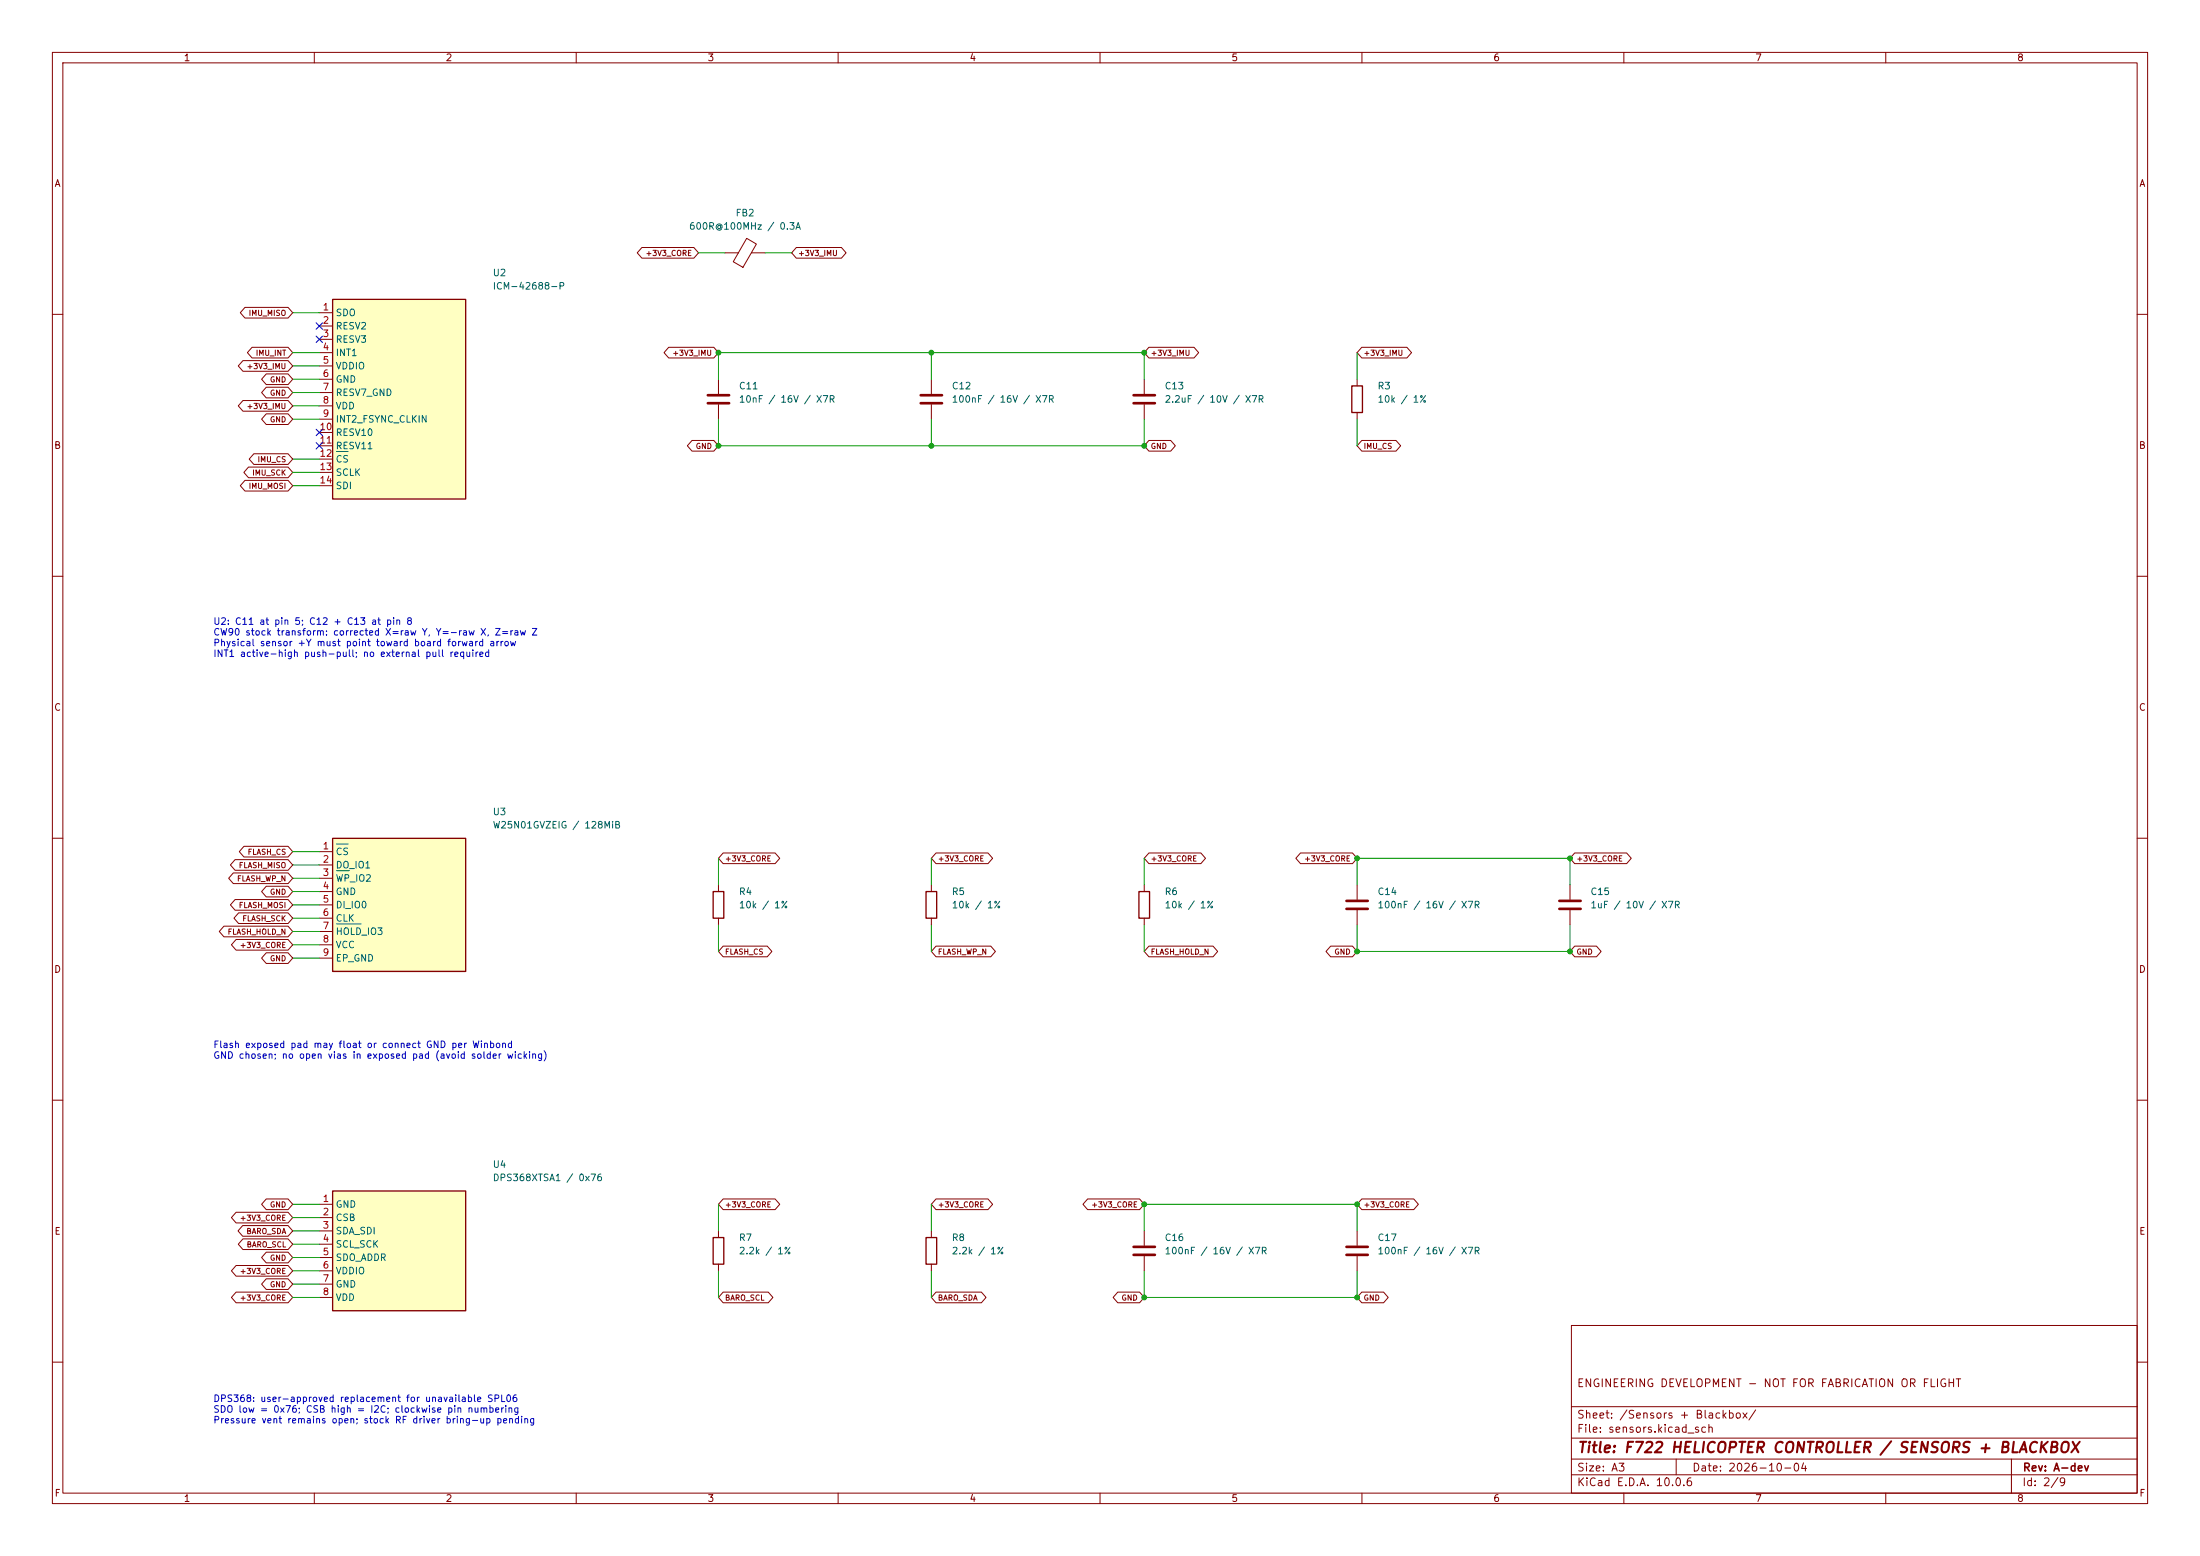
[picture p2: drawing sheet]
<svg xmlns="http://www.w3.org/2000/svg" width="420mm" height="297mm" viewBox="0 0 420 297" stroke-linecap="round" stroke-linejoin="round" font-family="sans-serif">
<g fill="none" stroke="#840000" stroke-width=".19">
<path d="M10 10h400v277h-400zM12 12h396v273h-396zM60 10v2M110 10v2M160 10v2M210 10v2M260 10v2M310 10v2M360 10v2M10 60h2M137.2 72.4v2.8M137.2 77.2v2.8"/>
<path d="M218.4 72.4v2.8M218.4 77.2v2.8M408 60h2M10 110h2M408 110h2M10 160h2M408 160h2M10 210h2M408 210h2M177.8 234.9v1.3M177.8 241.3v1.3M300 253h108v32h-108z"/>
<path d="M10 260h2M300 278.5h108M300 274.5h108M300 268.5h108M320 278.5v3M384 278.5v6.5M408 260h2M60 285v2M110 285v2M160 285v2M210 285v2M260 285v2"/>
<path d="M300 281.5h108M310 285v2M360 285v2"/>
</g>
<path d="M176.8 236.2h2v5.1h-2z" fill="none" stroke="#840000" stroke-width=".25"/>
<path d="M135.1 75.4h4.1M135.1 77h4.1M216.4 75.4h4.1M216.4 77h4.1" fill="none" stroke="#840000" stroke-width=".51"/>
<path d="M63.5 160h25.4v25.4h-25.4z" fill="#ffffc2"/>
<path d="M258.1 73.7h2v5h-2zM63.5 160h25.4v25.4h-25.4zM136.1 170.2h2.1v5.1h-2.1zM176.8 170.2h2v5.1h-2zM217.4 170.2h2.1v5.1h-2.1z" fill="none" stroke="#840000" stroke-width=".25"/>
<g fill="none" stroke="#840000" stroke-width=".19">
<path d="M138.4 48.3h2.6M142.5 45.5l1.9 1.1-2.6 4.4-1.8-1zM143.5 48.3h2.5M177.8 72.4v2.8M177.8 77.2v2.8M259.1 72.4v1.3M259.1 78.7v1.3M61 162.6h2.5M61 165.1h2.5M61 167.6h2.5M61 170.2h2.5M61 172.7h2.5"/>
<path d="M61 175.3h2.5M61 177.8h2.5M137.2 168.9v1.3M137.2 175.3v1.2M177.8 168.9v1.3M177.8 175.3v1.2M218.4 168.9v1.3M218.4 175.3v1.2M61 180.3h2.5M61 182.9h2.5M218.4 234.9v2.8M218.4 239.8v2.8"/>
</g>
<path d="M64.2 161.1h2.3M64.2 166.2h2.5M64.2 176.4h4.7" fill="none" stroke="#006464" stroke-width=".19"/>
<path d="M175.8 75.4h4M175.8 77h4M216.4 238h4.1M216.4 239.5h4.1" fill="none" stroke="#840000" stroke-width=".51"/>
<path d="M63.5 227.3h25.4v22.9h-25.4z" fill="#ffffc2"/>
<path d="M63.5 227.3h25.4v22.9h-25.4z" fill="none" stroke="#840000" stroke-width=".25"/>
<path d="M61 229.9h2.5M61 232.4h2.5M61 234.9h2.5M61 237.5h2.5M61 240h2.5M61 242.6h2.5M61 245.1h2.5M61 247.6h2.5" fill="none" stroke="#840000" stroke-width=".19"/>
<path d="M63.5 57.2h25.4v38.1h-25.4z" fill="#ffffc2"/>
<path d="M63.5 57.2h25.4v38.1h-25.4zM136.1 236.2h2.1v5.1h-2.1z" fill="none" stroke="#840000" stroke-width=".25"/>
<g fill="none" stroke="#840000" stroke-width=".19">
<path d="M46.8 58.7h8.2l.9 1-.9 1h-8.2l-.9-1zM61 59.7h2.5M122.5 47.2h10l.8 1.1-.8 1h-10l-.8-1zM152 47.2h8.6l.9 1.1-.9 1h-8.6l-.9-1zM46.4 76.5h8.6l.9 1-.9 1h-8.6l-.9-1zM46.4 68.8h8.6l.9 1.1-.9 1h-8.6l-.9-1zM48.1 66.3h6.9l.9 1-.9 1h-6.9l-.9-1zM50.8 73.9h4.2l.9 1-.9 1h-4.2l-.9-1zM50.8 79h4.2l.9 1-.9 1h-4.2l-.9-1zM50.8 71.4h4.2l.9 1-.9 1h-4.2l-.9-1zM61 62.2h2.5M61 64.8h2.5"/>
<path d="M61 67.3h2.5M61 69.9h2.5M61 72.4h2.5M61 74.9h2.5M61 77.5h2.5M127.7 66.3h8.6l.9 1-.9 1h-8.6l-.9-1zM219.3 66.3h8.6l.9 1-.9 1h-8.6l-.9-1zM260 66.3h8.6l.9 1-.9 1h-8.6l-.9-1zM46.8 91.7h8.2l.9 1-.9 1h-8.2l-.9-1zM47.4 89.2h7.6l.9 1-.9 1h-7.6l-.8-1zM48.5 86.6h6.5l.9 1-.9 1h-6.5l-.9-1zM61 80h2.5"/>
<path d="M61 82.6h2.5M61 85.1h2.5M61 87.6h2.5M61 90.2h2.5M61 92.7h2.5M132.1 84.1h4.2l.9 1-.9 1h-4.2l-.9-1zM219.3 84.1h4.2l.9 1-.9 1h-4.2l-.9-1zM260 84.1h6.5l.9 1-.9 1h-6.5l-.9-1zM42.7 176.8h12.3l.9 1-.9 1h-12.3l-.8-1zM44.5 166.6h10.5l.9 1-.9 1.1h-10.5l-.9-1.1zM44.9 164.1h10.1l.9 1-.9 1h-10.1l-.9-1zM44.9 171.7h10.1l.9 1-.9 1h-10.1l-.9-1z"/>
<path d="M45.1 179.3h9.9l.9 1-.9 1.1h-9.9l-.9-1.1zM45.6 174.2h9.4l.9 1.1-.9 1h-9.4l-.9-1zM46.6 161.5h8.4l.9 1.1-.9 1h-8.4l-.9-1zM50.8 169.2h4.2l.9 1-.9 1h-4.2l-.9-1zM138 162.8h10l.9 1-.9 1h-10l-.8-1zM178.7 162.8h9.9l.9 1-.9 1h-9.9l-.9-1zM219.3 162.8h9.9l.9 1-.9 1h-9.9l-.9-1zM248.3 162.8h9.9l.9 1-.9 1h-9.9l-.9-1zM259.1 168.9v2.8M259.1 173.7v2.8M299.7 168.9v2.8M299.7 173.7v2.8"/>
<path d="M300.6 162.8h9.9l.9 1-.9 1h-9.9l-.9-1zM50.8 181.9h4.2l.9 1-.9 1h-4.2l-.9-1zM138 180.6h8.5l.9 1-.9 1h-8.5l-.8-1zM178.7 180.6h10.4l.9 1-.9 1h-10.4l-.9-1zM219.3 180.6h12.3l.9 1-.9 1h-12.3l-.9-1zM254 180.6h4.2l.9 1-.9 1h-4.2l-.9-1zM300.6 180.6h4.2l.9 1-.9 1h-4.2l-.9-1zM45.1 231.4h9.9l.9 1-.9 1h-9.9l-.9-1zM46.3 233.9h8.7l.9 1-.9 1.1h-8.7l-.9-1.1zM46.4 236.5h8.6l.9 1-.9 1h-8.6l-.9-1zM50.8 239h4.2l.9 1-.9 1h-4.2l-.9-1zM50.8 228.9h4.2l.9 1-.9 1h-4.2l-.9-1z"/>
<path d="M137.2 234.9v1.3M138 228.9h10l.9 1-.9 1h-10l-.8-1zM178.7 228.9h9.9l.9 1-.9 1h-9.9l-.9-1zM207.6 228.9h10l.8 1-.8 1h-10l-.9-1zM259.1 234.9v2.8M259.1 239.8v2.8M260 228.9h9.9l.9 1-.9 1h-9.9l-.9-1zM45.1 241.6h9.9l.9 1-.9 1h-9.9l-.9-1zM45.1 246.6h9.9l.9 1-.9 1.1h-9.9l-.9-1.1zM50.8 244.1h4.2l.9 1-.9 1h-4.2l-.9-1zM137.2 241.3v1.3M138 246.6h8.7l.9 1-.9 1.1h-8.7l-.8-1.1z"/>
<path d="M178.7 246.6h8.7l.8 1-.8 1.1h-8.7l-.9-1.1zM213.4 246.6h4.2l.8 1-.8 1.1h-4.2l-.9-1.1zM260 246.6h4.1l.9 1-.9 1.1h-4.1l-.9-1.1z"/>
</g>
<path d="M64.2 86.2h2.3" fill="none" stroke="#006464" stroke-width=".19"/>
<path d="M257 172h4.1M257 173.5h4.1M297.7 172h4.1M297.7 173.5h4.1M257 238h4.1M257 239.5h4.1" fill="none" stroke="#840000" stroke-width=".51"/>
<g fill="none" stroke="#009600" stroke-width=".19">
<path d="M55.9 59.7h5.1M133.3 48.3h5.1M146 48.3h5.1M55.9 72.4h5.1M55.9 77.5h5.1M55.9 74.9h5.1M55.9 67.3h5.1M55.9 69.9h5.1M137.2 72.4v-5.1h81.2v5.1M177.8 67.3v5.1M259.1 67.3v5.1M55.9 92.7h5.1"/>
<path d="M55.9 90.2h5.1M55.9 87.6h5.1M55.9 80h5.1M137.2 80v5.1h81.2v-5.1M177.8 80v5.1M259.1 80v5.1M55.9 175.3h5.1M55.9 177.8h5.1M55.9 172.7h5.1M55.9 170.2h5.1M55.9 165.1h5.1M55.9 162.6h5.1"/>
<path d="M55.9 167.6h5.1M137.2 163.8v5.1M137.2 176.5v5.1M177.8 163.8v5.1M177.8 176.5v5.1M218.4 163.8v5.1M218.4 176.5v5.1M259.1 168.9v-5.1h40.6v5.1M259.1 176.5v5.1h40.6v-5.1M55.9 180.3h5.1M55.9 182.9h5.1M55.9 229.9h5.1"/>
<path d="M55.9 237.5h5.1M55.9 234.9h5.1M55.9 232.4h5.1M137.2 229.9v5M177.8 229.9v5M218.4 234.9v-5h40.7v5M55.9 240h5.1M55.9 242.6h5.1M55.9 245.1h5.1M55.9 247.6h5.1M137.2 242.6v5M177.8 242.6v5"/>
<path d="M218.4 242.6v5h40.7v-5"/>
</g>
<path d="M60.4 61.6l1.2 1.2M60.4 64.2l1.2 1.2M61.6 61.6l-1.2 1.2M61.6 64.2l-1.2 1.2M60.4 84.5l1.2 1.2M60.4 81.9l1.2 1.3M61.6 84.5l-1.2 1.2M61.6 81.9l-1.2 1.3" fill="none" stroke="#000084" stroke-width=".19"/>
<g fill="#009600" stroke="#009600" stroke-width=".19">
<circle cx="137.2" cy="67.3" r=".46"/>
<circle cx="137.2" cy="85.1" r=".46"/>
<circle cx="177.8" cy="85.1" r=".46"/>
<circle cx="177.8" cy="67.3" r=".46"/>
<circle cx="218.4" cy="85.1" r=".46"/>
<circle cx="218.4" cy="67.3" r=".46"/>
<circle cx="218.4" cy="229.9" r=".46"/>
<circle cx="218.4" cy="247.6" r=".46"/>
<circle cx="259.1" cy="163.8" r=".46"/>
<circle cx="259.1" cy="181.6" r=".46"/>
<circle cx="299.7" cy="181.6" r=".46"/>
<circle cx="299.7" cy="163.8" r=".46"/>
<circle cx="259.1" cy="247.6" r=".46"/>
<circle cx="259.1" cy="229.9" r=".46"/>
</g>
<text font-size="2" fill="#840000" x="301" y="277.8">Title: F722 HELICOPTER CONTROLLER / SENSORS + BLACKBOX</text>
<g font-size="1.5" fill="#840000">
<text x="300.9" y="265.1">ENGINEERING DEVELOPMENT - NOT FOR FABRICATION OR FLIGHT</text>
<text x="300.9" y="273.8">File: sensors.kicad_sch</text>
<text x="300.9" y="271.1">Sheet: /Sensors + Blackbox/</text>
<text x="300.9" y="281.2">Size: A3</text>
<text x="322.9" y="281.2">Date: 2026-10-04</text>
<text x="386" y="281.2">Rev: A-dev</text>
<text x="300.9" y="284">KiCad E.D.A. 10.0.6</text>
<text x="385.9" y="284">Id: 2/9</text>
</g>
<g font-size="1.3" fill="#840000">
<text x="35" y="12">1</text>
<text x="85" y="12">2</text>
<text x="135" y="12">3</text>
<text x="185" y="12">4</text>
<text x="235" y="12">5</text>
<text x="285" y="12">6</text>
<text x="335" y="12">7</text>
<text x="385" y="12">8</text>
<text x="10.3" y="36">A</text>
<text x="408.3" y="36">A</text>
<text x="10.2" y="86">B</text>
<text x="408.2" y="86">B</text>
<text x="10.2" y="136">C</text>
<text x="408.2" y="136">C</text>
<text x="10.2" y="186">D</text>
<text x="408.2" y="186">D</text>
<text x="10.3" y="236">E</text>
<text x="408.3" y="236">E</text>
<text x="10.3" y="286">F</text>
<text x="35" y="287">1</text>
<text x="85" y="287">2</text>
<text x="135" y="287">3</text>
<text x="185" y="287">4</text>
<text x="235" y="287">5</text>
<text x="285" y="287">6</text>
<text x="335" y="287">7</text>
<text x="385" y="287">8</text>
<text x="408.3" y="286">F</text>
</g>
<g font-size="1.3" fill="#006464">
<text x="140.3" y="41.6">FB2</text>
<text x="131.4" y="44.1">600R@100MHz / 0.3A</text>
<text x="94" y="53">U2</text>
<text x="94" y="55.6">ICM-42688-P</text>
<text x="64" y="60.7">SDO</text>
<text x="64" y="63.2">RESV2</text>
<text x="64" y="65.7">RESV3</text>
<text x="64" y="68.3">INT1</text>
<text x="64" y="70.8">VDDIO</text>
<text x="64" y="73.4">GND</text>
<text x="64" y="75.9">RESV7_GND</text>
<text x="141" y="74.6">C11</text>
<text x="141" y="77.2">10nF / 16V / X7R</text>
<text x="181.6" y="74.6">C12</text>
<text x="181.6" y="77.2">100nF / 16V / X7R</text>
<text x="222.2" y="74.6">C13</text>
<text x="222.2" y="77.2">2.2uF / 10V / X7R</text>
<text x="262.9" y="74.6">R3</text>
<text x="262.9" y="77.2">10k / 1%</text>
<text x="64" y="78.4">VDD</text>
<text x="64" y="81">INT2_FSYNC_CLKIN</text>
<text x="64" y="83.5">RESV10</text>
<text x="64" y="86.1">RESV11</text>
<text x="64" y="88.6">CS</text>
<text x="64" y="91.1">SCLK</text>
<text x="64" y="93.7">SDI</text>
<text x="94" y="155.9">U3</text>
<text x="94" y="158.4">W25N01GVZEIG / 128MiB</text>
<text x="64" y="163.5">CS</text>
<text x="64" y="166.1">DO_IO1</text>
<text x="64" y="168.6">WP_IO2</text>
<text x="64" y="171.1">GND</text>
<text x="64" y="173.7">DI_IO0</text>
<text x="141" y="171.1">R4</text>
<text x="141" y="173.7">10k / 1%</text>
<text x="181.6" y="171.1">R5</text>
<text x="181.6" y="173.7">10k / 1%</text>
<text x="222.2" y="171.1">R6</text>
<text x="222.2" y="173.7">10k / 1%</text>
<text x="262.9" y="171.1">C14</text>
<text x="262.9" y="173.7">100nF / 16V / X7R</text>
<text x="303.5" y="171.1">C15</text>
<text x="303.5" y="173.7">1uF / 10V / X7R</text>
<text x="64" y="176.2">CLK</text>
<text x="64" y="178.8">HOLD_IO3</text>
<text x="64" y="181.3">VCC</text>
<text x="64" y="183.8">EP_GND</text>
<text x="94" y="223.2">U4</text>
<text x="94" y="225.8">DPS368XTSA1 / 0x76</text>
<text x="64" y="230.8">GND</text>
<text x="64" y="233.4">CSB</text>
<text x="64" y="235.9">SDA_SDI</text>
<text x="64" y="238.5">SCL_SCK</text>
<text x="141" y="237.2">R7</text>
<text x="141" y="239.7">2.2k / 1%</text>
<text x="181.6" y="237.2">R8</text>
<text x="181.6" y="239.7">2.2k / 1%</text>
<text x="222.2" y="237.2">C16</text>
<text x="222.2" y="239.7">100nF / 16V / X7R</text>
<text x="262.9" y="237.2">C17</text>
<text x="262.9" y="239.7">100nF / 16V / X7R</text>
<text x="64" y="241">SDO_ADDR</text>
<text x="64" y="243.5">VDDIO</text>
<text x="64" y="246.1">GND</text>
<text x="64" y="248.6">VDD</text>
</g>
<g font-size="1.3" fill="#a90000">
<text x="61.5" y="59.6">1</text>
<text x="61.5" y="62.1">2</text>
<text x="61.5" y="64.6">3</text>
<text x="61.5" y="67.2">4</text>
<text x="61.5" y="69.7">5</text>
<text x="61.5" y="72.3">6</text>
<text x="61.5" y="74.8">7</text>
<text x="61.5" y="77.3">8</text>
<text x="60.9" y="82.4">10</text>
<text x="61.5" y="79.9">9</text>
<text x="60.9" y="85">11</text>
<text x="60.9" y="87.5">12</text>
<text x="60.9" y="90">13</text>
<text x="60.9" y="92.6">14</text>
<text x="61.5" y="162.4">1</text>
<text x="61.5" y="165">2</text>
<text x="61.5" y="167.5">3</text>
<text x="61.5" y="170">4</text>
<text x="61.5" y="172.6">5</text>
<text x="61.5" y="175.1">6</text>
<text x="61.5" y="177.7">7</text>
<text x="61.5" y="180.2">8</text>
<text x="61.5" y="182.7">9</text>
<text x="61.5" y="229.7">1</text>
<text x="61.5" y="232.3">2</text>
<text x="61.5" y="234.8">3</text>
<text x="61.5" y="237.4">4</text>
<text x="61.5" y="239.9">5</text>
<text x="61.5" y="242.4">6</text>
<text x="61.5" y="245">7</text>
<text x="61.5" y="247.5">8</text>
</g>
<g font-size="1.3" fill="#0000c2">
<text x="40.6" y="119.6">U2: C11 at pin 5; C12 + C13 at pin 8</text>
<text x="40.6" y="121.6">CW90 stock transform: corrected X=raw Y, Y=-raw X, Z=raw Z</text>
<text x="40.6" y="123.7">Physical sensor +Y must point toward board forward arrow</text>
<text x="40.6" y="125.7">INT1 active-high push-pull; no external pull required</text>
<text x="40.6" y="200.4">Flash exposed pad may float or connect GND per Winbond</text>
<text x="40.6" y="202.4">GND chosen; no open vias in exposed pad (avoid solder wicking)</text>
<text x="40.6" y="267.9">DPS368: user-approved replacement for unavailable SPL06</text>
<text x="40.6" y="270">SDO low = 0x76; CSB high = I2C; clockwise pin numbering</text>
<text x="40.6" y="272">Pressure vent remains open; stock RF driver bring-up pending</text>
</g>
<g font-size="1" fill="#840000">
<text x="123.2" y="49.1">+3V3_CORE</text>
<text x="152.3" y="49.1">+3V3_IMU</text>
<text x="47.4" y="60.5">IMU_MISO</text>
<text x="47" y="70.7">+3V3_IMU</text>
<text x="48.7" y="68.2">IMU_INT</text>
<text x="128.3" y="68.2">+3V3_IMU</text>
<text x="219.6" y="68.2">+3V3_IMU</text>
<text x="260.2" y="68.2">+3V3_IMU</text>
<text x="51.4" y="75.8">GND</text>
<text x="51.4" y="73.2">GND</text>
<text x="47" y="78.3">+3V3_IMU</text>
<text x="51.4" y="80.9">GND</text>
<text x="49.1" y="88.5">IMU_CS</text>
<text x="132.7" y="85.9">GND</text>
<text x="219.6" y="85.9">GND</text>
<text x="260.2" y="85.9">IMU_CS</text>
<text x="47.4" y="93.6">IMU_MOSI</text>
<text x="48.1" y="91">IMU_SCK</text>
<text x="45.5" y="165.9">FLASH_MISO</text>
<text x="47.2" y="163.4">FLASH_CS</text>
<text x="138.3" y="164.7">+3V3_CORE</text>
<text x="178.9" y="164.7">+3V3_CORE</text>
<text x="219.6" y="164.7">+3V3_CORE</text>
<text x="248.9" y="164.7">+3V3_CORE</text>
<text x="300.9" y="164.7">+3V3_CORE</text>
<text x="45.1" y="168.5">FLASH_WP_N</text>
<text x="45.5" y="173.6">FLASH_MOSI</text>
<text x="51.4" y="171">GND</text>
<text x="43.4" y="178.6">FLASH_HOLD_N</text>
<text x="46.2" y="176.1">FLASH_SCK</text>
<text x="45.7" y="181.2">+3V3_CORE</text>
<text x="51.4" y="183.7">GND</text>
<text x="138.3" y="182.5">FLASH_CS</text>
<text x="178.9" y="182.5">FLASH_WP_N</text>
<text x="219.6" y="182.5">FLASH_HOLD_N</text>
<text x="254.6" y="182.5">GND</text>
<text x="300.9" y="182.5">GND</text>
<text x="45.7" y="233.3">+3V3_CORE</text>
<text x="51.4" y="230.7">GND</text>
<text x="138.3" y="230.7">+3V3_CORE</text>
<text x="178.9" y="230.7">+3V3_CORE</text>
<text x="208.2" y="230.7">+3V3_CORE</text>
<text x="260.2" y="230.7">+3V3_CORE</text>
<text x="46.9" y="235.8">BARO_SDA</text>
<text x="47" y="238.3">BARO_SCL</text>
<text x="45.7" y="243.4">+3V3_CORE</text>
<text x="51.4" y="246">GND</text>
<text x="51.4" y="240.9">GND</text>
<text x="45.7" y="248.5">+3V3_CORE</text>
<text x="138.3" y="248.5">BARO_SCL</text>
<text x="178.9" y="248.5">BARO_SDA</text>
<text x="214" y="248.5">GND</text>
<text x="260.2" y="248.5">GND</text>
</g>
</svg>
